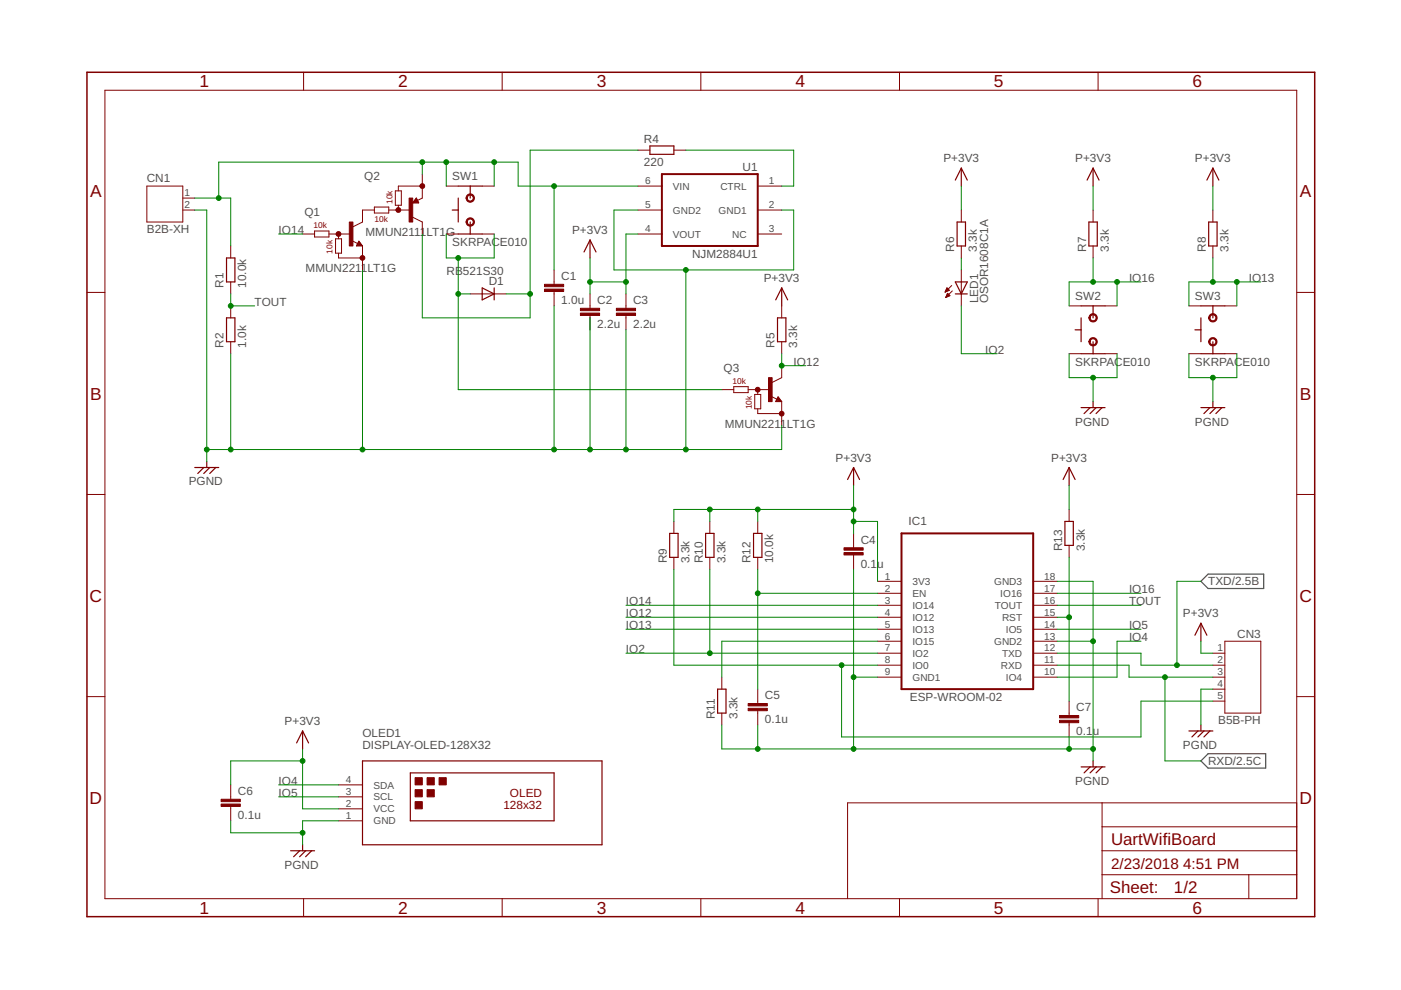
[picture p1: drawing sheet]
<svg xmlns="http://www.w3.org/2000/svg" width="297mm" height="210mm" viewBox="0 0 297 210" stroke-linecap="round" stroke-linejoin="round" font-family="sans-serif">
<path d="M254.6 123.3l1.5-1.6h11.8v3.1h-11.8zM254.6 161.3l1.5-1.5h12.3v3.1h-12.3z" fill="none" stroke="#505050" stroke-width=".25"/>
<g fill="none" stroke="#800000" stroke-width=".21">
<path d="M22.2 19.1h252.7v171.4h-252.7zM64.4 15.3v3.8M106.5 15.3v3.8M148.6 15.3v3.8M190.7 15.3v3.8M232.8 15.3v3.8M31.1 39.5h7.7v7.6h-7.7zM89.5 39.5h-5v1M89.5 36.9v5.1l-2 1M94.6 39.5h2.6M102.2 39.5h2.6M135.3 39.5h5"/>
<path d="M135.3 31.8h2.5M142.9 31.8h2.5M160.7 39.5h5M38.8 44.5h2.5M38.8 42h2.5M48.9 52.2v2.5M48.9 59.8v2.5M64.2 49.6h2.5M66.7 49h3v1.2h-3zM69.7 49.6h4.6M71.1 50.6h1.3v3.1h-1.3zM71.8 49.6v1"/>
<path d="M71.8 53.7v1h5.1M74.8 51.1l2.1 1.1M75.6 52h1.2M75.7 51.9h1M75.8 51.8h.8M75.8 51.7h.7M75.9 51.5h.5M75.9 51.4h.4M76 51.3h.2M76.1 51.2h.1M76.1 51.1l.8 1.1h-1.3zM76.9 52.2v5"/>
<path d="M79.4 44.5h-2.5v2.6l-2.1 1M79.4 43.9h3v1.3h-3zM82.4 44.5h4.6M83.8 40.5h1.3v3h-1.3zM84.5 43.5v1M87.5 46.1l2 1v2.5M87.6 42.9h1.1M87.7 42.7h.9M87.8 42.6h.8M87.9 42.5h.6M88 42.4h.5M88.1 42.3h.3"/>
<path d="M88.2 42.1h.1M88.2 42h.1M88.3 42l.5 1h-1.3zM94.6 49.6h2.6M102.2 49.6h2.6M117.5 57.2v3.1M135.3 44.5h5M135.3 49.6h5M160.7 44.5h5M160.7 49.6h5M203.8 44.5v2.6M203.8 52.2v2.5"/>
<path d="M203.8 57.2v7.7M231.8 44.5v2.6M231.8 52.2v2.5M257.2 44.5v2.6M257.2 52.2v2.5M18.4 62h3.8M48.9 64.9v2.5M48.9 72.5v2.5M99.7 62.3h7.6M117.5 61.8v3.1M125.1 62.3v3.1M125.1 66.9v3"/>
<path d="M132.7 62.3v3.1M132.7 66.9v3M165.7 77.5v2.6l-2 1M165.7 64.9v2.5M165.7 72.5v2.5M200.4 61.9h.1M200.4 61.8h.3M200.5 61.7h.5M200.6 61.6h.7M200.6 63h.1M200.6 61.4h.6M200.6 62.9h.4"/>
<path d="M200.7 61.3h.4M200.7 62.8h.5M200.7 61.2h.2M200.7 62.7h.7M200.8 61l-.4 .9M200.8 61l.5 .6M200.8 61.1h.1M200.8 62.5h.5M200.8 62.4h.3M200.9 62.3h.1M200.9 62.2l.5 .5-.9 .4zM201.3 61.6l-.9 .3"/>
<path d="M201.8 60.5l-1.4 1.4M201.9 61.7l-1.4 1.4M226.7 64.9h2.5M226.7 75h2.5M234.3 64.9h2.5M234.3 75h2.5M252.1 64.9h2.5M252.1 75h2.5M259.7 64.9h2.5M259.7 75h2.5M274.9 62h3.8M153 82.6h2.6"/>
<path d="M155.6 82h3v1.2h-3zM158.6 82.6h4.6M160 83.6h1.3v3.1h-1.3zM160.7 82.6v1M160.7 86.7v1h5M163.7 84.1l2 1.1M164.5 85.1h1.2M164.6 85h1M164.6 84.8h.9M164.7 84.7h.7M164.7 84.6h.6M164.8 84.5h.4"/>
<path d="M164.9 84.3h.2M164.9 84.2h.1M165 84.1l.7 1.1h-1.2zM165.7 85.2v5M18.4 104.8h3.8M142.9 110.6v2.5M142.9 118.2v2.5M150.5 110.6v2.5M150.5 118.2v2.5M160.7 110.6v2.5M160.7 118.2v2.5M181 113.1v3"/>
<path d="M181 117.7v3M226.7 108v2.6M226.7 115.6v2.6M274.9 104.8h3.8M186.1 136h5M186.1 138.5h5M186.1 123.3h5M186.1 125.8h5M186.1 128.3h5M186.1 130.9h5M186.1 133.4h5M219.1 136h5"/>
<path d="M219.1 138.5h5M219.1 123.3h5M219.1 125.8h5M219.1 128.3h5M219.1 130.9h5M219.1 133.4h5M257.2 138.5h2.5M259.7 136h7.6v15.2h-7.6zM18.4 147.7h3.8M153 143.6v2.5M153 151.2v2.5M160.7 146.1v3.1"/>
<path d="M160.7 150.7v3M186.1 143.6h5M186.1 141h5M219.1 143.6h5M219.1 141h5M226.7 148.7v3M226.7 153.2v3.1M257.2 143.6h2.5M257.2 141h2.5M257.2 146.1h2.5M257.2 148.7h2.5M274.9 147.7h3.8"/>
<path d="M48.9 166.4v3.1M48.9 171v3M71.8 174h5.1M71.8 171.5h5.1M71.8 166.4h5.1M71.8 169h5.1M233.7 170.2v20.3M233.7 175.3h41.2M274.9 170.2h-95.2v20.3M64.4 190.5v3.9M106.5 190.5v3.9M148.6 190.5v3.9"/>
<path d="M190.7 190.5v3.9M232.8 190.5v3.9M233.7 185.5h41.2M233.7 180.4h41.2M264.8 185.5v5"/>
</g>
<path d="M18.4 15.3h260.3v179.1h-260.3z" fill="none" stroke="#800000" stroke-width=".32"/>
<g fill="#800000" stroke="#800000" stroke-width=".21">
<path d="M71.5 49.4h.5v.4l-.3 .1-.2-.3h.3h-.3z" fill-rule="evenodd"/>
<path d="M76.6 54.5h.5v.4h-.5l-.1-.2h.4h-.4z" fill-rule="evenodd"/>
<path d="M71.5 49.2a.5 .5 0 0 1 .7 .2 .5 .5 0 0 1-.3 .7 .5 .5 0 0 1-.6-.5h.2a.25 .25 0 0 1 .4-.2 .25 .25 0 0 1 0 .4 .25 .25 0 0 1-.4-.1l-.2-.1z" fill-rule="evenodd"/>
<path d="M76.5 54.3a.5 .5 0 0 1 .8 .2 .5 .5 0 0 1-.3 .7 .5 .5 0 0 1-.7-.5h.3a.25 .25 0 0 1 .4-.2 .25 .25 0 0 1 0 .4 .25 .25 0 0 1-.4-.1l-.3-.1z" fill-rule="evenodd"/>
<path d="M84.2 44.3h.5v.4l-.3 .1-.2-.3h.3h-.3z" fill-rule="evenodd"/>
<path d="M89.3 39.3h.5v.3l-.3 .2-.3-.3h.4h-.4z" fill-rule="evenodd"/>
<path d="M84.1 44.1a.51 .51 0 0 1 .8 .2 .51 .51 0 0 1-.3 .7 .51 .51 0 0 1-.7-.5h.3a.25 .25 0 0 1 .3-.2 .25 .25 0 0 1 .2 .3 .25 .25 0 0 1-.5 0l-.3-.1z" fill-rule="evenodd"/>
<path d="M89.2 39.1a.51 .51 0 0 1 .8 .1 .51 .51 0 0 1-.3 .7 .51 .51 0 0 1-.7-.4h.3a.25 .25 0 0 1 .3-.3 .25 .25 0 0 1 .1 .4 .25 .25 0 0 1-.4 0l-.3-.1z" fill-rule="evenodd"/>
<path d="M99 41.4a.9 .9 0 0 1 1.4 .1 .9 .9 0 0 1-.4 1.4 .9 .9 0 0 1-1.2-.9h.3a.64 .64 0 0 1 .8-.6 .64 .64 0 0 1 .2 1 .64 .64 0 0 1-1-.2v-.2h-.3z" fill-rule="evenodd"/>
<path d="M99 46.5a.9 .9 0 0 1 1.4 .1 .9 .9 0 0 1-.4 1.3 .9 .9 0 0 1-1.2-.8h.3a.64 .64 0 0 1 .8-.6 .64 .64 0 0 1 .2 1 .64 .64 0 0 1-1-.2v-.2h-.3z" fill-rule="evenodd"/>
<path d="M231.1 66.8a.89 .89 0 0 1 1.4 .1 .89 .89 0 0 1-.5 1.3 .89 .89 0 0 1-1.1-.8h.2a.64 .64 0 0 1 .9-.6 .64 .64 0 0 1 .2 1 .64 .64 0 0 1-1-.2l-.1-.2h-.2z" fill-rule="evenodd"/>
<path d="M231.1 71.9a.89 .89 0 0 1 1.4 .1 .89 .89 0 0 1-.5 1.3 .89 .89 0 0 1-1.1-.8h.2a.64 .64 0 0 1 .9-.7 .64 .64 0 0 1 .2 1.1 .64 .64 0 0 1-1-.2l-.1-.2h-.2z" fill-rule="evenodd"/>
<path d="M160.4 82.4h.5v.4l-.4 .1-.2-.3h.4h-.4z" fill-rule="evenodd"/>
<path d="M165.5 87.5h.5v.4h-.5l-.1-.2h.4h-.4z" fill-rule="evenodd"/>
<path d="M160.3 82.2a.5 .5 0 0 1 .8 .2 .5 .5 0 0 1-.3 .7 .5 .5 0 0 1-.7-.5h.3a.26 .26 0 0 1 .4-.2 .26 .26 0 0 1 0 .4 .26 .26 0 0 1-.4-.1v-.1h-.3z" fill-rule="evenodd"/>
<path d="M165.4 87.3a.5 .5 0 0 1 .8 .2 .5 .5 0 0 1-.4 .7 .5 .5 0 0 1-.6-.5h.3a.26 .26 0 0 1 .3-.2 .26 .26 0 0 1 .1 .4 .26 .26 0 0 1-.4-.1l-.3-.1z" fill-rule="evenodd"/>
<path d="M256.5 66.8a.88 .88 0 0 1 1.4 .1 .88 .88 0 0 1-.5 1.3 .88 .88 0 0 1-1.1-.8h.2a.64 .64 0 0 1 .9-.6 .64 .64 0 0 1 .2 1 .64 .64 0 0 1-1-.2l-.1-.2h-.2z" fill-rule="evenodd"/>
<path d="M256.5 71.9a.88 .88 0 0 1 1.4 .1 .88 .88 0 0 1-.5 1.3 .88 .88 0 0 1-1.1-.8h.2a.64 .64 0 0 1 .9-.7 .64 .64 0 0 1 .2 1.1 .64 .64 0 0 1-1-.2l-.1-.2h-.2z" fill-rule="evenodd"/>
</g>
<g fill="#800000" stroke="#800000" stroke-width=".21">
<path d="M74.1 47.1h.7v5.1h-.7z"/>
<path d="M86.7 42h.8v5.1h-.8z"/>
<path d="M178.9 117.2h4.1v.5h-4.1z"/>
<path d="M178.9 116.1h4.1v.5h-4.1z"/>
<path d="M115.4 61.3h4.1v.5h-4.1z"/>
<path d="M115.4 60.3h4.1v.5h-4.1z"/>
<path d="M123.1 66.4h4v.5h-4z"/>
<path d="M123.1 65.4h4v.5h-4z"/>
<path d="M130.7 66.4h4v.5h-4z"/>
<path d="M130.7 65.4h4v.5h-4z"/>
<path d="M158.6 150.2h4.1v.5h-4.1z"/>
<path d="M158.6 149.2h4.1v.5h-4.1z"/>
<path d="M88 164.9h1.5v1.5h-1.5z"/>
<path d="M90.6 164.9h1.5v1.5h-1.5z"/>
<path d="M88 167.4h1.5v1.6h-1.5z"/>
<path d="M93.1 164.9h1.5v1.5h-1.5z"/>
<path d="M88 170h1.5v1.5h-1.5z"/>
<path d="M90.6 167.4h1.5v1.6h-1.5z"/>
<path d="M162.9 80.1h.8v5.1h-.8z"/>
<path d="M46.9 170.5h4v.5h-4z"/>
<path d="M46.9 169.5h4v.5h-4z"/>
<path d="M224.6 152.7h4.1v.5h-4.1z"/>
<path d="M224.6 151.7h4.1v.5h-4.1z"/>
</g>
<g fill="none" stroke="#800000" stroke-width=".25">
<path d="M97.2 39.5h5M99.7 39.5v2.5M137.8 30.9h5.1v1.8h-5.1zM203.8 35.6v3.9M203.8 35.6l-1.3 2.6M203.8 35.6l1.3 2.6M231.8 35.6v3.9M231.8 35.6l-1.3 2.6M231.8 35.6l1.2 2.6M257.2 35.6v3.9M257.2 35.6l-1.3 2.6M257.2 35.6l1.2 2.6"/>
<path d="M48 54.7h1.8v5.1h-1.8zM95.9 44.5h1.3M97.2 49.6h5M97.2 42v5.1M99.7 47.1v2.5M125.1 50.9v3.8M125.1 50.9l-1.3 2.5M125.1 50.9l1.3 2.5M202.5 59.8h2.6l-1.3 2.5zM202.9 47.1h1.8v5.1h-1.8zM230.9 47.1h1.7v5.1h-1.7zM256.3 47.1h1.7v5.1h-1.7z"/>
<path d="M48 67.4h1.8v5.1h-1.8zM102.2 61l2.6 1.3-2.6 1.3zM104.8 61v2.6M164.8 67.4h1.8v5.1h-1.8zM165.7 61v3.9M165.7 61l-1.2 2.6M165.7 61l1.3 2.6M202.5 62.3h2.6M227.9 69.9h1.3M229.2 64.9h5.1M229.2 75h5.1M229.2 67.4v5.1"/>
<path d="M231.8 64.9v2.5M231.8 72.5v2.5M253.3 69.9h1.3M254.6 64.9h5.1M254.6 75h5.1M254.6 67.4v5.1M257.2 64.9v2.5M257.2 72.5v2.5M41.3 99.1h5.1M43.2 99.1l-1.3 1.3M43.8 97.9v1.2M44.5 99.1l-1.3 1.3"/>
<path d="M45.7 99.1l-1.2 1.3M181 99.1v3.8M181 99.1l-1.3 2.6M181 99.1l1.2 2.6M226.7 99.1v3.8M226.7 99.1l-1.3 2.6M226.7 99.1l1.2 2.6M229.2 86.4h5.1M231.1 86.4l-1.3 1.3M231.8 85.2v1.2M232.4 86.4l-1.3 1.3M233.7 86.4l-1.3 1.3"/>
<path d="M254.6 86.4h5.1M256.5 86.4l-1.3 1.3M257.2 85.2v1.2M257.8 86.4l-1.3 1.3M259.1 86.4l-1.3 1.3M142 113.1h1.8v5.1h-1.8zM149.6 113.1h1.8v5.1h-1.8zM159.8 113.1h1.7v5.1h-1.7zM225.8 110.6h1.8v5h-1.8zM254.6 132.1v3.9M254.6 132.1l-1.3 2.6M254.6 132.1l1.3 2.6"/>
<path d="M64.2 155v3.8M64.2 155l-1.3 2.5M64.2 155l1.2 2.5M152.1 146.1h1.8v5.1h-1.8zM252.1 155h5.1M254 155l-1.3 1.3M254.6 153.7v1.3M255.2 155l-1.2 1.3M256.5 155l-1.3 1.3M64.2 179.1v1.3M76.9 161.3h50.7v17.8h-50.7zM87 163.9h30.5v10.1h-30.5z"/>
<path d="M229.2 162.6h5.1M231.1 162.6l-1.3 1.3M231.8 161.3v1.3M232.4 162.6l-1.3 1.3M233.7 162.6l-1.3 1.3M61.6 180.4h5.1M63.5 180.4l-1.2 1.3M64.8 180.4l-1.3 1.3M66.1 180.4l-1.3 1.3"/>
</g>
<path d="M140.3 36.9h20.4v15.3h-20.4zM191.1 113.1h28v33h-28z" fill="none" stroke="#800000" stroke-width=".42"/>
<g fill="none" stroke="#008000" stroke-width=".21">
<path d="M89.5 34.4v2.5M94.6 34.4v5.1M104.8 34.4v5.1M117.5 39.5v17.7M135.3 39.5h-25.4v-5.1h-63.5v7.6M135.3 31.8h-22.9v35.6h-22.9v-17.8M145.4 31.8h22.9v7.7h-2.6M203.8 39.5v5M231.8 39.5v5M257.2 39.5v5M41.3 42h7.6v10.2M41.3 44.5h2.5v53.4"/>
<path d="M59.1 49.6h5.1M76.9 57.2v38.1M94.6 49.6v5.1h10.2v-5.1M97.2 54.7v27.9h55.8M125.1 54.7v7.6M125.1 59.8h7.6M135.3 44.5h-5.1v12.7h38.1v-12.7h-2.6M135.3 49.6h-2.6v12.7M145.4 57.2v38.1M203.8 54.7v2.5M231.8 54.7v5.1M236.8 59.8v5.1"/>
<path d="M241.9 59.8h-15.2v5.1M257.2 54.7v5.1M262.2 59.8v5.1M267.3 59.8h-15.2v5.1M48.9 62.3v2.6h5.1M48.9 75v20.3M97.2 62.3h2.5M107.3 62.3h5.1M117.5 64.9v30.4M125.1 67.4v27.9M132.7 69.9v25.4M165.7 75v2.5h5.1"/>
<path d="M203.8 64.9v10.1h7.6M226.7 75v5.1h10.1v-5.1M252.1 75v5.1h10.1v-5.1M165.7 90.2v5.1h-121.9M231.8 80.1v5.1M257.2 80.1v5.1M150.5 108v2.6M160.7 108v2.6M181 102.9v10.2M181 110.6h5.1v12.7M181 108h-38.1v2.6M226.7 102.9v5.1"/>
<path d="M226.7 118.2v30.5M132.7 128.3h53.4M132.7 138.5h53.4M132.7 130.9h53.4M132.7 133.4h53.4M142.9 120.7v20.3h43.2M150.5 120.7v17.8M160.7 120.7v25.4M160.7 125.8h25.4M181 120.7v38.1M186.1 136h-33.1v7.6M224.1 123.3h7.7v38"/>
<path d="M224.1 136h7.7M224.1 128.3h17.8M224.1 138.5h17.8v2.5h15.3M224.1 125.8h17.8M224.1 130.9h2.6M224.1 133.4h17.8M241.9 136h-5.1v7.6h-12.7M254.6 123.3h-5.1v17.7M254.6 136v2.5h2.6M64.2 158.8v12.7h7.6M153 153.7v5.1h78.8M160.7 153.7v5.1"/>
<path d="M178.4 141v15.3h63.5v-7.6h15.3M181 143.6h5.1M224.1 141h15.3v2.6h17.8M226.7 156.3v2.5M247 143.6v17.7h7.6M257.2 146.1h-2.6v7.6M48.9 174v2.6h15.3M59.1 166.4h12.7M59.1 169h12.7M64.2 161.3h-15.3v5.1M71.8 174h-7.6v5.1"/>
</g>
<g fill="#008000" stroke="#008000" stroke-width=".21">
<circle cx="89.5" cy="34.4" r=".51"/>
<circle cx="94.6" cy="34.4" r=".51"/>
<circle cx="104.8" cy="34.4" r=".51"/>
<circle cx="46.4" cy="42" r=".51"/>
<circle cx="117.5" cy="39.5" r=".51"/>
<circle cx="112.4" cy="62.3" r=".51"/>
<circle cx="48.9" cy="95.3" r=".51"/>
<circle cx="43.8" cy="95.3" r=".51"/>
<circle cx="76.9" cy="95.3" r=".51"/>
<circle cx="117.5" cy="95.3" r=".51"/>
<circle cx="125.1" cy="95.3" r=".51"/>
<circle cx="132.7" cy="95.3" r=".51"/>
<circle cx="145.4" cy="57.2" r=".51"/>
<circle cx="145.4" cy="95.3" r=".51"/>
<circle cx="231.8" cy="158.8" r=".51"/>
<circle cx="181" cy="143.6" r=".51"/>
<circle cx="231.8" cy="136" r=".51"/>
<circle cx="181" cy="158.8" r=".51"/>
<circle cx="160.7" cy="158.8" r=".51"/>
<circle cx="226.7" cy="158.8" r=".51"/>
<circle cx="231.8" cy="80.1" r=".51"/>
<circle cx="64.2" cy="176.6" r=".51"/>
<circle cx="257.2" cy="80.1" r=".51"/>
<circle cx="125.1" cy="59.8" r=".51"/>
<circle cx="132.7" cy="59.8" r=".51"/>
<circle cx="181" cy="110.6" r=".51"/>
<circle cx="181" cy="108" r=".51"/>
<circle cx="160.7" cy="108" r=".51"/>
<circle cx="150.5" cy="108" r=".51"/>
<circle cx="64.2" cy="161.3" r=".51"/>
<circle cx="48.9" cy="64.9" r=".51"/>
<circle cx="249.5" cy="141" r=".51"/>
<circle cx="247" cy="143.6" r=".51"/>
<circle cx="178.4" cy="141" r=".51"/>
<circle cx="160.7" cy="125.8" r=".51"/>
<circle cx="226.7" cy="130.9" r=".51"/>
<circle cx="150.5" cy="138.5" r=".51"/>
<circle cx="97.2" cy="54.7" r=".51"/>
<circle cx="97.2" cy="62.3" r=".51"/>
<circle cx="257.2" cy="59.8" r=".51"/>
<circle cx="262.2" cy="59.8" r=".51"/>
<circle cx="165.7" cy="77.5" r=".51"/>
<circle cx="236.8" cy="59.8" r=".51"/>
<circle cx="231.8" cy="59.8" r=".51"/>
</g>
<g font-size="3.7" fill="#800000">
<text x="42.3" y="18.5">1</text>
<text x="84.4" y="18.5">2</text>
<text x="126.5" y="18.5">3</text>
<text x="168.6" y="18.5">4</text>
<text x="210.7" y="18.5">5</text>
<text x="252.9" y="18.5">6</text>
<text x="19.1" y="41.9">A</text>
<text x="275.6" y="41.9">A</text>
<text x="19.1" y="84.7">B</text>
<text x="275.6" y="84.7">B</text>
<text x="19" y="127.6">C</text>
<text x="275.5" y="127.6">C</text>
<text x="19" y="170.4">D</text>
<text x="275.5" y="170.4">D</text>
<text x="42.3" y="193.7">1</text>
<text x="84.4" y="193.7">2</text>
<text x="126.5" y="193.7">3</text>
<text x="168.6" y="193.7">4</text>
<text x="210.7" y="193.7">5</text>
<text x="252.9" y="193.7">6</text>
</g>
<g font-size="3.6" fill="#800000">
<text x="235.6" y="179.1">UartWifiBoard</text>
<text x="235.3" y="189.4">Sheet:</text>
<text x="248.9" y="189.3">1/2</text>
</g>
<g font-size="3.2" fill="#800000">
<text x="235.6" y="184.2">2/23/2018</text>
<text x="250.8" y="184.2">4:51 PM</text>
</g>
<g font-size="2.5" fill="#505050">
<text x="136.5" y="35.1">220</text>
<text x="136.5" y="30.3">R4</text>
<text x="200" y="34.4">P+3V3</text>
<text x="227.9" y="34.4">P+3V3</text>
<text x="253.3" y="34.4">P+3V3</text>
<text x="31.1" y="38.7">CN1</text>
<text x="77.2" y="38.2">Q2</text>
<text x="95.9" y="38.2">SW1</text>
<text x="157.5" y="36.3">U1</text>
<text x="64.5" y="45.8">Q1</text>
<text x="31.1" y="49.4">B2B-XH</text>
<text x="59.1" y="49.6">IO14</text>
<text x="77.5" y="50.1">MMUN2111LT1G</text>
<text x="95.9" y="52.1">SKRPACE010</text>
<text x="121.3" y="49.6">P+3V3</text>
<text x="202.3" y="53.4" transform="rotate(-90 202.3 53.4)">R6</text>
<text x="207.1" y="53.4" transform="rotate(-90 207.1 53.4)">3.3k</text>
<text x="230.3" y="53.4" transform="rotate(-90 230.3 53.4)">R7</text>
<text x="235.1" y="53.4" transform="rotate(-90 235.1 53.4)">3.3k</text>
<text x="255.7" y="53.4" transform="rotate(-90 255.7 53.4)">R8</text>
<text x="260.5" y="53.4" transform="rotate(-90 260.5 53.4)">3.3k</text>
<text x="64.8" y="57.7">MMUN2211LT1G</text>
<text x="94.7" y="58.4">RB521S30</text>
<text x="119" y="59.4">C1</text>
<text x="146.7" y="54.7">NJM2884U1</text>
<text x="161.9" y="59.8">P+3V3</text>
<text x="239.4" y="59.8">IO16</text>
<text x="264.8" y="59.8">IO13</text>
<text x="47.4" y="61" transform="rotate(-90 47.4 61)">R1</text>
<text x="52.2" y="61" transform="rotate(-90 52.2 61)">10.0k</text>
<text x="54" y="64.8">TOUT</text>
<text x="103.6" y="60.5">D1</text>
<text x="119" y="64.5">1.0u</text>
<text x="126.6" y="64.5">C2</text>
<text x="134.2" y="64.5">C3</text>
<text x="207.4" y="64.3" transform="rotate(-90 207.4 64.3)">LED1</text>
<text x="209.5" y="64.3" transform="rotate(-90 209.5 64.3)">OSOR1608C1A</text>
<text x="227.9" y="63.6">SW2</text>
<text x="253.3" y="63.6">SW3</text>
<text x="126.6" y="69.5">2.2u</text>
<text x="134.2" y="69.5">2.2u</text>
<text x="47.4" y="73.7" transform="rotate(-90 47.4 73.7)">R2</text>
<text x="52.2" y="73.7" transform="rotate(-90 52.2 73.7)">1.0k</text>
<text x="164.2" y="73.7" transform="rotate(-90 164.2 73.7)">R5</text>
<text x="168.3" y="77.5">IO12</text>
<text x="169" y="73.7" transform="rotate(-90 169 73.7)">3.3k</text>
<text x="208.9" y="75">IO2</text>
<text x="227.9" y="77.5">SKRPACE010</text>
<text x="253.3" y="77.5">SKRPACE010</text>
<text x="153.4" y="78.8">Q3</text>
<text x="153.7" y="90.7">MMUN2211LT1G</text>
<text x="227.9" y="90.2">PGND</text>
<text x="253.3" y="90.2">PGND</text>
<text x="177.2" y="97.9">P+3V3</text>
<text x="222.9" y="97.9">P+3V3</text>
<text x="40" y="102.9">PGND</text>
<text x="192.6" y="111.3">IC1</text>
<text x="141.4" y="119.4" transform="rotate(-90 141.4 119.4)">R9</text>
<text x="146.2" y="119.4" transform="rotate(-90 146.2 119.4)">3.3k</text>
<text x="149" y="119.4" transform="rotate(-90 149 119.4)">R10</text>
<text x="153.8" y="119.4" transform="rotate(-90 153.8 119.4)">3.3k</text>
<text x="159.2" y="119.4" transform="rotate(-90 159.2 119.4)">R12</text>
<text x="164" y="119.4" transform="rotate(-90 164 119.4)">10.0k</text>
<text x="182.5" y="115.3">C4</text>
<text x="225.2" y="116.9" transform="rotate(-90 225.2 116.9)">R13</text>
<text x="230" y="116.9" transform="rotate(-90 230 116.9)">3.3k</text>
<text x="182.5" y="120.3">0.1u</text>
<text x="239.4" y="125.8">IO16</text>
<text x="256.1" y="124.1">TXD/2.5B</text>
<text x="132.7" y="128.3">IO14</text>
<text x="132.7" y="130.9">IO12</text>
<text x="239.4" y="128.3">TOUT</text>
<text x="250.8" y="130.9">P+3V3</text>
<text x="132.7" y="133.4">IO13</text>
<text x="239.4" y="135.9">IO4</text>
<text x="239.4" y="133.4">IO5</text>
<text x="262.3" y="135.2">CN3</text>
<text x="132.7" y="138.5">IO2</text>
<text x="162.2" y="148.3">C5</text>
<text x="192.9" y="148.6">ESP-WROOM-02</text>
<text x="60.3" y="153.7">P+3V3</text>
<text x="151.5" y="152.5" transform="rotate(-90 151.5 152.5)">R11</text>
<text x="156.3" y="152.5" transform="rotate(-90 156.3 152.5)">3.3k</text>
<text x="162.2" y="153.3">0.1u</text>
<text x="228.2" y="155.9">0.1u</text>
<text x="228.2" y="150.8">C7</text>
<text x="258.3" y="153.5">B5B-PH</text>
<text x="76.8" y="158.8">DISPLAY-OLED-128X32</text>
<text x="76.8" y="156.3">OLED1</text>
<text x="250.8" y="158.8">PGND</text>
<text x="59.1" y="166.4">IO4</text>
<text x="227.9" y="166.4">PGND</text>
<text x="256.1" y="162.2">RXD/2.5C</text>
<text x="50.4" y="173.7">0.1u</text>
<text x="50.4" y="168.6">C6</text>
<text x="59.1" y="169">IO5</text>
<text x="60.3" y="184.2">PGND</text>
</g>
<g font-size="2.5" fill="#800000">
<text x="106.7" y="171.5">128x32</text>
<text x="108.1" y="169">OLED</text>
</g>
<g font-size="2.1" fill="#505050">
<text x="39.1" y="41.6">1</text>
<text x="136.8" y="39.1">6</text>
<text x="142.7" y="40.2">VIN</text>
<text x="152.7" y="40.2">CTRL</text>
<text x="163" y="39.1">1</text>
<text x="39.1" y="44.2">2</text>
<text x="136.8" y="44.2">5</text>
<text x="142.7" y="45.3">GND2</text>
<text x="152.4" y="45.3">GND1</text>
<text x="163" y="44.2">2</text>
<text x="136.8" y="49.3">4</text>
<text x="142.7" y="50.4">VOUT</text>
<text x="155.2" y="50.4">NC</text>
<text x="163" y="49.3">3</text>
<text x="187.6" y="125.4">2</text>
<text x="187.6" y="122.9">1</text>
<text x="193.5" y="124">3V3</text>
<text x="210.8" y="124">GND3</text>
<text x="221.4" y="122.9">18</text>
<text x="221.4" y="125.4">17</text>
<text x="187.6" y="130.5">4</text>
<text x="187.6" y="128">3</text>
<text x="193.5" y="131.6">IO12</text>
<text x="193.5" y="129.1">IO14</text>
<text x="193.5" y="126.6">EN</text>
<text x="210.9" y="129.1">TOUT</text>
<text x="212.1" y="126.6">IO16</text>
<text x="212.4" y="131.6">RST</text>
<text x="221.4" y="128">16</text>
<text x="221.4" y="130.5">15</text>
<text x="187.6" y="135.6">6</text>
<text x="187.6" y="133.1">5</text>
<text x="193.5" y="136.7">IO15</text>
<text x="193.5" y="134.2">IO13</text>
<text x="210.8" y="136.7">GND2</text>
<text x="213.3" y="134.2">IO5</text>
<text x="221.4" y="133.1">14</text>
<text x="221.4" y="135.6">13</text>
<text x="187.6" y="143.2">9</text>
<text x="187.6" y="140.7">8</text>
<text x="187.6" y="138.1">7</text>
<text x="193.5" y="141.8">IO0</text>
<text x="193.5" y="139.2">IO2</text>
<text x="212.2" y="141.8">RXD</text>
<text x="212.4" y="139.2">TXD</text>
<text x="221.4" y="138.1">12</text>
<text x="221.4" y="140.7">11</text>
<text x="221.4" y="143.2">10</text>
<text x="258.2" y="143.2">3</text>
<text x="258.2" y="140.7">2</text>
<text x="258.2" y="138.1">1</text>
<text x="193.5" y="144.3">GND1</text>
<text x="213.3" y="144.3">IO4</text>
<text x="258.2" y="145.7">4</text>
<text x="258.2" y="148.3">5</text>
<text x="73.3" y="166.1">4</text>
<text x="79.2" y="167.2">SDA</text>
<text x="73.3" y="173.7">1</text>
<text x="73.3" y="171.1">2</text>
<text x="73.3" y="168.6">3</text>
<text x="79.2" y="172.3">VCC</text>
<text x="79.2" y="169.7">SCL</text>
<text x="79.2" y="174.8">GND</text>
</g>
<g font-size="1.8" fill="#800000">
<text x="79.4" y="47.1">10k</text>
<text x="83.2" y="43.3" transform="rotate(-90 83.2 43.3)">10k</text>
<text x="66.4" y="48.3">10k</text>
<text x="70.5" y="53.8" transform="rotate(-90 70.5 53.8)">10k</text>
<text x="155.3" y="81.4">10k</text>
<text x="159.4" y="86.8" transform="rotate(-90 159.4 86.8)">10k</text>
</g>
</svg>
